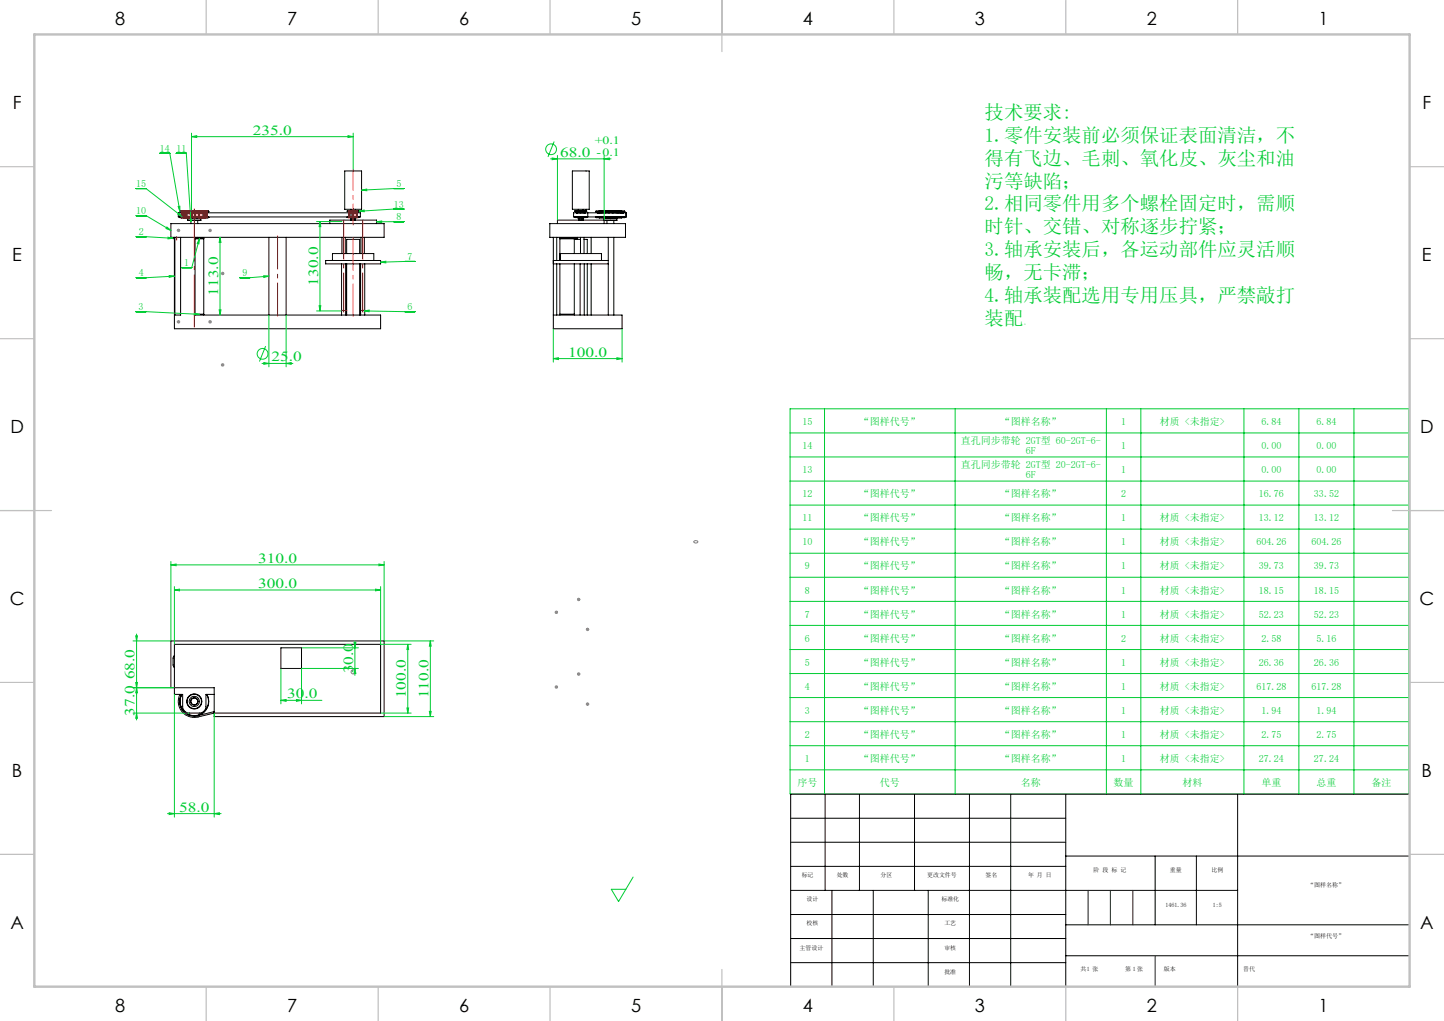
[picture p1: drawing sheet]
<svg xmlns="http://www.w3.org/2000/svg" width="420mm" height="297mm" viewBox="0 0 420 297" stroke-linecap="round" stroke-linejoin="round" font-family="sans-serif">
<g fill="none" stroke="#000" stroke-width=".29">
<path d="M100.3 49.7h4.9v11.2h-4.9zM166.5 49.7h4.9v11.2h-4.9zM49.7 65h62v4h-62zM50.7 69.2h-.4v.2h.4M50.7 69v26.6h60v-4h-54v-22.6M50.9 69v22.6M52.3 63.2h8.4M52.3 61.5h8.4M52.3 61.6h8.4M52.3 63.1h8.4M52.3 61.5v.1M52.3 63.1v.1"/>
<path d="M52.5 63.1h-.2M52.5 69v22.6h-1.8M52.7 61.7v.2M52.8 61.7v.2M52.9 61.7v.2M53 61.7v.2M53.1 61.7v.2M53.2 61.4h6.6M53.2 63.3h6.6M53.3 61.7v.2M53.5 61.7v.2M53.6 61.7v.2"/>
<path d="M53.8 61.7v.2M53.9 61.7v.2M54.1 61.7v.2M54.2 61.7v.2M54.4 61.7v.2M54.5 61.7v.2M54.6 63.4h.1M54.6 64.1h3.8M54.6 63.4h3.8M54.6 63.4v.7M54.8 61.7v.2M55.1 61.7v.2"/>
<path d="M55.2 61.7v.2M55.5 61.7v.2M55.5 64.1v.9M55.6 61.7v.2M55.9 61.7v.2M55.9 63.1h46.5M56 61.7l-.1 1.4M56.3 61.7v.2M56.7 61.7v.2M56.7 69.2h2.6v22.4M56.7 69.4h2.6M56.8 61.7v.2"/>
<path d="M57 61.7v.2M57.1 61.7v.2M57.5 61.7v.2M57.5 64.1v.9M57.5 69v.2M57.8 61.7v.2M57.9 61.7v.2M58.2 61.7v.2M58.4 64.1h.1M58.4 63.4v.7M58.5 63.4h-.1M58.6 61.7v.2"/>
<path d="M58.9 61.7v.2M59.2 61.7v.2M59.4 61.7v.2M59.5 61.7v.2M59.7 61.7v.2M59.9 61.7v.2M60 61.7v.2M60.2 61.7v.2M60.3 61.7v.2M60.6 63.1h.1M60.7 61.5v.1M60.7 63.1v.1"/>
<path d="M78.2 69v22.6M83.2 69v22.6M94.7 75.8h16v1h-16zM95.9 65v-1h13.6v1M96.7 75.8v-2h12v2M99.3 76.8v14.8M99.4 69v4.8M100.4 69v4.8M100.5 76.8v14.8M100.8 73.8v-4.2h3.8v4.2M100.8 76.8v14.8M101 61.3h.1"/>
<path d="M101 63.2h.1M101 61.5h3.4M101 61.4h.1M101 63.2h3.4M101 61.4v.1M101 61.5l.4 .1M101 63.3h3.4M101.1 61.3h3.3M101.1 61.4h3.3M101.4 61.6h2.6M101.4 61.6v.3M101.5 61.6v.3"/>
<path d="M101.6 61.6v.3M101.8 63.3l1.8 .1M101.8 63.3h1.8M101.8 61.3h.1M101.8 63.3h.1M101.8 61.6v.3M101.9 61.3h1.7M101.9 61.6v.3M102 60.9v.4M102.1 63.4h.1M102.1 64h.1M102.1 63.4h1.3"/>
<path d="M102.1 64h1.3M102.1 63.4v.6M102.2 61.6v.3M102.3 61.6v.3M102.4 61.9h2.4v1.2h-2.4M102.4 61.9h-50.5v1.2h4M102.4 61.9v1.2M102.6 61.6v.3M102.7 61.6v.3M103 61.6v.3M103.3 61.6v.3M103.4 64h-.1"/>
<path d="M103.4 63.4v.6M103.4 63.4h.1M103.4 60.9v.4M103.4 61.6v.3M103.6 61.3h.1M103.6 63.3v.1M103.6 63.3h.1M103.6 61.6v.3M103.7 61.6v.3M103.9 61.6v.3M104 61.6v.3M104.4 63.1h.1"/>
<path d="M104.4 63.3h.1M104.4 61.4h.1M104.4 63.1l-3.4 .1M104.4 61.4v.1M104.4 63.1v.1M104.4 61.5l-.4 .1M104.6 76.8v14.8M104.9 76.8v14.8M105 69v4.8M106 69v4.8M106.1 76.8v14.8M159.9 65h22v4h-22z"/>
<path d="M160.9 75.8h16M160.9 76.8h16M160.9 69v26.6h20v-4h-20M161.9 69v6.8M161.9 76.8v14.8M162.8 69.4h5.2M162.8 76.8v14.8M162.9 75.8v-2h12v2M167 76.8v14.8M167.3 61.3h.1M167.2 63.2h.1M167.2 61.5h3.4"/>
<path d="M167.2 63.1h3.4M167.2 61.4h3.4M167.2 63.2h2.4M167.2 63.1h.1M167.2 61.5l.4 .1M167.2 61.4v.1M167.2 63.1v.1M167.3 61.3l3.3 .1M167.3 63.3h2.3M167.6 61.6h2.6M167.6 61.6v.3M167.7 61.6v.3"/>
<path d="M167.8 61.6v.3M167.9 61.6v.3M168 69.2h-5.2v6.6M168 69v.6M168 63.3h.1M168 61.3h1.8M168 63.3h1.3M168 61.3h.1M168.1 61.3h-.1M168.1 61.3h1.7M168.1 63.4h1.2M168.1 61.6v.3"/>
<path d="M168.2 63.4h.1M168.2 60.9v.4M168.3 64h.1M168.3 63.4h1.3M168.3 64h1.3M168.3 63.4v.6M168.4 61.6v.3M168.5 61.6v.3M168.7 76.8v14.8M168.8 61.6v.3M168.8 69.6h-1.8v4.2M168.8 69v4.8"/>
<path d="M168.9 61.6v.3M169.2 61.6v.3M169.3 63.4h.5M169.3 63.3h.5M169.3 61.6v.3M169.5 61.6v.3M169.6 64h-.1M169.6 63.2h1M169.6 63.4v.6M169.6 63.4h.1M169.6 60.9v.4M169.6 61.6v.3"/>
<path d="M169.8 61.3h.1M169.8 63.3v.1M169.8 63.3h.1M169.9 69.6h.9v4.2M169.9 61.6v.3M169.9 69v4.8M169.9 76.8v14.8M170.1 61.6v.3M170.2 61.6v.3M170.6 63.1h.1M170.6 63.2l-1 .1M170.6 61.5l-.4 .1"/>
<path d="M170.6 61.4v.1M170.6 63.1v.1M170.8 76.8v14.8M171 61.9h-4.2v1.2h4.2M171 63.1h11M171 61.9h11M171 61.9v1.2M171.9 69v4.8M171.9 76.8v14.8M173.3 61.5h8.4M173.3 63.2h8.4M173.3 61.6h8.4"/>
<path d="M173.3 63.1h8.4M173.3 61.5v.1M173.3 63.1v.1M173.5 63.1h-.2M173.7 61.7v.2M173.8 61.7v.2M174 61.7v.2M174.1 61.7v.2M174.2 61.4h6.6M174.2 63.3l3.3 .1M174.3 61.7v.2M174.5 61.7v.2"/>
<path d="M174.6 61.7v.2M174.8 61.7v.2M174.9 61.7v.2M175.1 61.7v.2M175.2 61.7v.2M175.4 61.7v.2M175.5 61.7v.2M175.6 63.4h.1M175.6 63.4h1.9M175.6 63.4v.6M175.7 64.1h1.8M175.7 64h-13.6v1"/>
<path d="M175.7 64v1M175.8 61.7v.2M176.1 61.7v.2M176.2 61.7v.2M176.5 61.7v.2M176.5 64.1v.9M176.6 61.7v.2M176.9 61.7v.2M176.9 69v22.6M177 61.7v.2M177.3 61.7v.2M177.4 61.7v.2"/>
<path d="M177.5 64.1h1.9M177.5 63.4h1.9M177.7 61.7v.2M177.8 61.7v.2M178.1 61.7v.2M178.2 61.7v.2M178.5 61.7v.2M178.5 64.1v.9M178.5 69v22.6M178.6 61.7v.2M178.9 61.7v.2M179.2 61.7v.2"/>
<path d="M179.3 61.7v.2M179.4 63.4v.7M179.4 64.1h.1M179.5 63.4h-.1M179.6 61.7v.2M179.9 61.7v.2M180 61.7v.2M180.2 61.7v.2M180.3 61.7v.2M180.4 61.7v.2M180.5 61.7v.2M180.7 61.7v.2"/>
<path d="M180.8 61.7v.2M180.8 63.3l-3.3 .1M180.9 61.7v.2M181.1 61.7v.2M181.2 61.7v.2M181.3 61.7v.2M181.6 63.1h.1M181.7 61.5v.1M181.7 63.1v.1M182 61.9v1.2M56.7 91.4h2.6M162.8 91.4h4.2"/>
<path d="M49.7 186.4h62v22.1h-49.4v-8.4h-12.6zM50.7 190.7l-.4 .7v2l.4 .8M81.7 188.5h6v5.9h-6zM52.4 202a4.6 4.6 0 0 0 .5 5 4.6 4.6 0 0 0 4.7 1.6l4.7-1.2h48.4v-20h-60v14.6h2.4v3.5a1.97 1.97 0 0 0 2 1.9h2.8a1.97 1.97 0 0 0 2-1.9v-3.5h2.4M52.8 202a4.3 4.3 0 0 0 .3 4.6 4.3 4.3 0 0 0 4.4 1.6l4.8-1.2M52.8 202a4.2 4.2 0 0 0 3.7 6.2 4.2 4.2 0 0 0 3.7-6.2M52.9 202a4.1 4.1 0 0 0 3.6 6.2 4.1 4.1 0 0 0 3.6-6.2M230 238h80M240 231v28M250 231v28M266 231v28M282 231v56"/>
<path d="M294 231v56M310 231v56M360 231v56M410 231h-180v56M230 245h80M230 252h80M230 259h130M242 259v28M254 259v28M270 259v28M310 249h100M336 249v20"/>
<path d="M348 249v20M230 266h80M230 273h80M310 269h100M310 278h100M230 280h80"/>
<circle cx="56.5" cy="204.1" r="1.49"/>
<circle cx="56.5" cy="204" r="2.19"/>
<circle cx="56.5" cy="204" r="1.06"/>
<circle cx="56.5" cy="204.1" r="2.08"/>
<circle cx="56.5" cy="204" r=".99"/>
</g>
<g fill="none" stroke="#0c3" stroke-width=".29">
<path d="M55.7 39.8l1.5-.3v.5zM55.7 38.7v22.5M55.7 39.8h47M101.2 39.5l1.5 .3-1.5 .2zM102.7 38.7v10.5M39.5 54.9h3l10.6 8.2M46.5 44.6h2.9l2.9 16.9M51.3 44.6h2.9l1.3 20M105.2 55.3l1.4-.3 .1 .5zM117.5 54.9l-12.3 .4M160.1 46.2h17.6M160.6 46l1.5 .2-1.5 .3z"/>
<path d="M161.2 41.2l-1.8 4.4M162.1 45.2v18.8M175.7 46.2l1.5-.2v.5zM175.7 45.2v18.8M39.6 68.9l10.7 .4M39.6 62.8h2.9l7.2 4.2M48.5 66l1.2 1-1.4-.5zM48.9 69l1.4 .3-1.4 .2zM51.8 60.1l.5-.1v1.5zM52.1 62l1 1.1-1.3-.7zM55.2 63.1l.5-.1-.2 1.6zM58 69.4l-.1 1.5-.5-.1z"/>
<path d="M58 69.4l-2.2 8.5h-2.9M64 69l.3 1.5h-.6zM64 69v22.6M92.1 64.4h7.3M93.1 64.4l.2 1.5h-.5zM93.1 64.4v26M104.4 61.5l1.5-.4v.5zM109.5 64.5l1.5-.2v.5zM110.7 76.3l1.5-.3v.5zM117.5 60.8l-13.1 .7M117.5 64.5h-8M120.7 76.1l-10 .2"/>
<path d="M39.5 90.7l18.5 .7M49.2 80.1l1.5 .2-1.5 .4zM50.7 80.3l-11.1 .5M56.5 91.1l1.5 .3-1.5 .2zM63.7 90.1h.6l-.3 1.5zM76.7 80.2l1.5 .1-1.5 .4zM78.2 91.6v15.1M78.2 80.3l-5.5 .5h-2.9M83.2 91.6v15.1M92.1 90.4h7.3M92.8 88.9h.5l-.2 1.5zM105.9 90.4l1.5-.2v.5z"/>
<path d="M105.9 90.4l14.8 .3M160.9 95.6v9.7M180.9 95.6v9.7M76.2 105.7h9M76.7 105.5l1.5 .2-1.5 .3zM77.3 100.7l-1.8 4.5M83.2 105.7l1.5-.2v.5zM160.9 104.3l1.5-.2v.5zM160.9 104.3h20M179.4 104.1l1.5 .2-1.5 .3zM229.8 118.9h180v112h-180zM239.8 118.9v112"/>
<path d="M277.8 118.9v112M321.8 118.9v112M331.8 118.9v112M361.8 118.9v112M377.8 118.9v112M393.8 118.9v112M229.8 125.9h180M229.8 132.9h180M229.8 139.9h180M229.8 146.9h180M229.8 153.9h180M49.7 164.3l1.5-.2v.5z"/>
<path d="M49.7 163.3v23.1h-11M49.7 164.3h62M50.7 171.6l1.5-.2v.5zM50.7 170.6v16.8M50.7 171.6h60M109.2 171.4l1.5 .2-1.5 .3zM110.2 164.1l1.5 .2-1.5 .3zM110.7 170.6v16.8h8.9M111.7 163.3v23.1h14.5M229.8 160.9h180M229.8 167.9h180M229.8 174.9h180"/>
<path d="M39.5 198.5h.5l-.3 1.6zM39.5 185h.5l-.3 1.4zM39.7 184.4v25M81.7 194.4v10.3M87.7 188.5h16.5M103 186.9h.5l-.3 1.6zM103.2 194.4l.3 1.5h-.5zM103.2 186.4v10.1M104.2 194.4h-16.5v10.3M118.6 187.4l.3 1.5h-.5zM118.6 187.4v20M125.2 186.4l.2 1.6h-.5z"/>
<path d="M125.2 186.4v22.1M229.8 181.9h180M229.8 188.9h180M229.8 195.9h180M38.7 207.4h16.4M38.7 200.1h12M39.7 207.4l.3 1.5h-.5zM39.7 200.1l.3 1.4h-.5zM50.7 202v35.7M62.3 207.4v30.3M81.7 203.7l1.5-.2v.5zM81.7 203.7h11.9"/>
<path d="M86.2 203.5l1.5 .2-1.5 .3zM110.7 207.4h8.9M111.7 208.5h14.5M118.4 205.9h.5l-.3 1.5zM124.9 206.9h.5l-.2 1.6zM229.8 202.9h180M229.8 209.9h180M229.8 216.9h180M48.7 236.7h15.6M49.2 236.4l1.5 .3-1.5 .3zM62.3 236.7l1.5-.3v.6zM229.8 223.9h180"/>
<path d="M184.1 255.1l-4.2 7.2-2.1-3.6h4.2"/>
<circle cx="160.3" cy="43.4" r="1.55"/>
<circle cx="76.4" cy="102.9" r="1.55"/>
</g>
<g fill="none" stroke="#808080" stroke-width=".29">
<path d="M51.4 67h1M51.6 66.7l.7 .7M51.9 66.5v1M52.3 66.7l-.7 .7M60.6 67h1M60.7 66.7l.8 .7M61.1 66.5v1M61.5 66.7l-.8 .7M64.2 79.5h1.1M64.4 79.2l.7 .7M64.8 79.1v.9M65.1 79.2l-.7 .7"/>
<path d="M51.4 93.6h1M51.6 93.3l.7 .7M51.9 93.1v1M52.3 93.3l-.7 .7M60.6 93.6h1M60.7 93.3l.8 .7M61.1 93.1v1M61.5 93.3l-.8 .7M64.2 106.1h1.1M64.4 105.8l.7 .7M64.8 105.7v.9M65.1 105.8l-.7 .7"/>
<path d="M201.8 157.5a.56 .56 0 0 1 .7-.3 .56 .56 0 0 1 .4 .6 .6 .6 0 0 1-.7 .2 .6 .6 0 0 1-.4-.5zM161.3 178.1h1M161.5 177.8l.7 .7M161.8 177.6v1M162.2 177.8l-.7 .7M167.8 174.4h1M168 174l.7 .7M168.3 173.9v1M168.7 174l-.7 .7M161.3 199.8h1M161.5 199.5l.7 .7M161.8 199.4v.9"/>
<path d="M162.2 199.5l-.7 .7M167.8 196.1h1M168 195.7l.7 .7M168.3 195.6v1M168.7 195.7l-.7 .7M170.4 183.1h1M170.5 182.7l.7 .7M170.9 182.6v1M171.2 182.7l-.7 .7M170.4 204.8h1M170.5 204.5l.7 .7M170.9 204.3v1"/>
<path d="M171.2 204.5l-.7 .7"/>
<circle cx="102.7" cy="195.4" r=".6"/>
</g>
<g fill="none" stroke="#f00" stroke-width=".29" stroke-dasharray="30.5 1.3 1.3 1.3" stroke-linecap="butt">
<path d="M51.4 68.7v1.2M52.7 63.5v-2.4M52.8 63.5v-2.4M52.9 63.5v-2.4M53 63.5v-2.4M53.2 63.5v-2.4M53.4 63.5v-2.4M53.7 63.5v-2.4M54 63.5v-2.4M54.3 63.5v-2.4M54.6 63.5v-2.4M55 63.5v-2.4"/>
<path d="M55.3 63.5v-2.4M55.7 63.5v-2.4M56.1 63.5v-2.4M56.9 63.5v-2.4M57.3 63.5v-2.4M57.7 63.5v-2.4M58.1 63.5v-2.4M58.4 63.5v-2.4M58.8 63.5v-2.4M59.1 63.5v-2.4M59.4 63.5v-2.4M59.6 63.5v-2.4"/>
<path d="M59.8 63.5v-2.4M60 63.5v-2.4M60.2 63.5v-2.4M60.3 63.5v-2.4M101.5 63.5v-2.4M101.6 63.5v-2.4M101.8 63.5v-2.4M102.1 63.5v-2.4M102.4 63.5v-2.4M102.8 63.5v-2.4M103.2 63.5v-2.4M103.6 63.5v-2.4"/>
<path d="M103.8 63.5v-2.4M104 63.5v-2.4M99.2 90.3h1.8M106 90.3h-1.1"/>
</g>
<path d="M102.7 69.1v23" fill="none" stroke="#f00" stroke-width=".29" stroke-dasharray="30.5 1.3 1.3 1.3" stroke-dashoffset="20.9" stroke-linecap="butt"/>
<path d="M102.7 65.5v-16.3" fill="none" stroke="#f00" stroke-width=".29" stroke-dasharray="30.5 1.3 1.3 1.3" stroke-dashoffset="24.2" stroke-linecap="butt"/>
<path d="M100 63.9v27M105.5 63.9v27" fill="none" stroke="#f00" stroke-width=".29" stroke-dasharray="30.5 1.3 1.3 1.3" stroke-dashoffset="18.9" stroke-linecap="butt"/>
<path d="M80.7 68.5v23.6" fill="none" stroke="#f00" stroke-width=".29" stroke-dasharray="30.5 1.3 1.3 1.3" stroke-dashoffset="20.6" stroke-linecap="butt"/>
<path d="M56.5 95.2v-34.5" fill="none" stroke="#f00" stroke-width=".29" stroke-dasharray="30.5 1.3 1.3 1.3" stroke-dashoffset="15.1" stroke-linecap="butt"/>
<path d="M316.5 259v10M323 259v10M329.5 259v10M336 278v9" fill="none" stroke="#191924" stroke-width=".29"/>
<g fill="none" stroke="#c0c0c0" stroke-width=".35">
<path d="M60 0v10M110 0v10M160 0v10M210 0v15M260 0v10M310 0v10M360 0v10M0 48.5h10M410 48.5h10M0 98.5h10M410 98.5h10M0 148.5h15"/>
<path d="M405 148.5h15M0 198.5h10M410 198.5h10M0 248.5h10M410 248.5h10M60 287v10M110 287v10M160 287v10M210 282v15M260 287v10M310 287v10M360 287v10"/>
</g>
<path d="M10 10h400v277h-400z" fill="none" stroke="#c0c0c0" stroke-width=".7"/>
<g fill="#0c3">
<path d="M101.2 39.5l1.5 .3-1.5 .2zM55.7 39.8l1.5-.3v.5zM110.2 164.1l1.5 .2-1.5 .3zM49.7 164.3l1.5-.2v.5z"/>
<path d="M76.7 105.5l1.5 .2-1.5 .3zM83.2 105.7l1.5-.2v.5zM50.7 171.6l1.5-.2v.5zM109.2 171.4l1.5 .2-1.5 .3zM49.2 236.4l1.5 .3-1.5 .3zM62.3 236.7l1.5-.3v.6zM81.7 203.7l1.5-.2v.5zM86.2 203.5l1.5 .2-1.5 .3z"/>
<path d="M39.7 207.4l.3 1.5h-.5zM39.5 198.5h.5l-.3 1.6zM103.2 194.4l.3 1.5h-.5zM103 186.9h.5l-.3 1.6zM124.9 206.9h.5l-.2 1.6zM125.2 186.4l.2 1.6h-.5z"/>
<path d="M118.6 187.4l.3 1.5h-.5zM118.4 205.9h.5l-.3 1.5z"/>
<path d="M64 69l.3 1.5h-.6zM63.7 90.1h.6l-.3 1.5zM93.1 64.4l.2 1.5h-.5zM92.8 88.9h.5l-.2 1.5zM39.5 185h.5l-.3 1.4zM39.7 200.1l.3 1.4h-.5z"/>
<path d="M51.8 60.1l.5-.1v1.5zM55.2 63.1l.5-.1-.2 1.6zM105.2 55.3l1.4-.3 .1 .5zM104.4 61.5l1.5-.4v.5zM109.5 64.5l1.5-.2v.5zM110.7 76.3l1.5-.3v.5zM105.9 90.4l1.5-.2v.5zM76.7 80.2l1.5 .1-1.5 .4zM56.5 91.1l1.5 .3-1.5 .2zM49.2 80.1l1.5 .2-1.5 .4zM58 69.4l-.1 1.5-.5-.1zM48.9 69l1.4 .3-1.4 .2zM48.5 66l1.2 1-1.4-.5zM52.1 62l1 1.1-1.3-.7z"/>
<path d="M160.9 104.3l1.5-.2v.5zM179.4 104.1l1.5 .2-1.5 .3z"/>
<path d="M160.6 46l1.5 .2-1.5 .3zM175.7 46.2l1.5-.2v.5z"/>
</g>
<g font-size="5.6" fill="#0c3">
<text x="286.4" y="34.6">技术要求:</text>
<text x="286.4" y="41.3">1.零件安装前必须保证表面清洁，不</text>
<text x="286.4" y="47.9">得有飞边、毛刺、氧化皮、灰尘和油</text>
<text x="286.4" y="54.5">污等缺陷；</text>
<text x="286.4" y="61.2">2.相同零件用多个螺栓固定时，需顺</text>
<text x="286.4" y="67.8">时针、交错、对称逐步拧紧；</text>
<text x="286.4" y="74.5">3.轴承安装后，各运动部件应灵活顺</text>
<text x="286.4" y="81.1">畅，无卡滞；</text>
<text x="286.4" y="87.8">4.轴承装配选用专用压具，严禁敲打</text>
<text x="286.4" y="94.4">装配</text>
</g>
<g font-size="5.3">
<text x="33.5" y="7.4">8</text>
<text x="83.5" y="7.4">7</text>
<text x="133.5" y="7.4">6</text>
<text x="183.5" y="7.4">5</text>
<text x="233.5" y="7.4">4</text>
<text x="283.5" y="7.4">3</text>
<text x="333.5" y="7.4">2</text>
<text x="383.5" y="7.4">1</text>
<text x="3.7" y="31.6">F</text>
<text x="413.7" y="31.6">F</text>
<text x="3.6" y="75.9">E</text>
<text x="413.6" y="75.9">E</text>
<text x="3" y="125.9">D</text>
<text x="413" y="125.9">D</text>
<text x="2.9" y="175.9">C</text>
<text x="412.9" y="175.9">C</text>
<text x="3.5" y="225.9">B</text>
<text x="413.5" y="225.9">B</text>
<text x="3" y="270.1">A</text>
<text x="413" y="270.1">A</text>
<text x="33.5" y="294.4">8</text>
<text x="83.5" y="294.4">7</text>
<text x="133.5" y="294.4">6</text>
<text x="183.5" y="294.4">5</text>
<text x="233.5" y="294.4">4</text>
<text x="283.5" y="294.4">3</text>
<text x="333.5" y="294.4">2</text>
<text x="383.5" y="294.4">1</text>
</g>
<g font-size="4.1" fill="#0c3">
<text x="73.6" y="39.1">235.0</text>
<text x="162.9" y="45.6">68.0</text>
<text x="92.5" y="83.1" transform="rotate(-90 92.5 83.1)">130.0</text>
<text x="63.5" y="86" transform="rotate(-90 63.5 86)">113.0</text>
<text x="79" y="105.1">25.0</text>
<text x="165.3" y="103.7">100.0</text>
<text x="75.1" y="163.7">310.0</text>
<text x="75.1" y="171">300.0</text>
<text x="39.2" y="197.6" transform="rotate(-90 39.2 197.6)">68.0</text>
<text x="102.7" y="195.8" transform="rotate(-90 102.7 195.8)">30.0</text>
<text x="83.5" y="203.2">30.0</text>
<text x="118" y="203.1" transform="rotate(-90 118 203.1)">100.0</text>
<text x="124.6" y="203.1" transform="rotate(-90 124.6 203.1)">110.0</text>
<text x="39.2" y="208.1" transform="rotate(-90 39.2 208.1)">37.0</text>
<text x="52.1" y="236.1">58.0</text>
</g>
<g font-size="3.3" fill="#0c3">
<text x="173" y="41.8">+0.1</text>
<text x="173.5" y="45.5">-0.1</text>
</g>
<g font-size="2.9" fill="#0c3">
<text x="46.5" y="44.2">14</text>
<text x="51.3" y="44.2">11</text>
<text x="39.6" y="54.5">15</text>
<text x="115.3" y="54.5">5</text>
<text x="39.6" y="62.4">10</text>
<text x="114.6" y="60.4">13</text>
<text x="115.3" y="64.1">8</text>
<text x="40.4" y="68.5">2</text>
<text x="53.6" y="77.5">1</text>
<text x="118.6" y="75.7">7</text>
<text x="40.4" y="80.4">4</text>
<text x="70.5" y="80.4">9</text>
<text x="40.3" y="90.3">3</text>
<text x="118.6" y="90.3">6</text>
<text x="233.4" y="123.6">15</text>
<text x="250.1" y="123.6">“图样代号”</text>
<text x="291.1" y="123.6">“图样名称”</text>
<text x="326.1" y="123.6">1</text>
<text x="337.4" y="123.6">材质 &lt;未指定&gt;</text>
<text x="366.9" y="123.6">6.84</text>
<text x="382.9" y="123.6">6.84</text>
<text x="233.4" y="130.6">14</text>
<text x="279.5" y="129.2">直孔同步带轮 2GT型 60-2GT-6-</text>
<text x="326.1" y="130.6">1</text>
<text x="366.9" y="130.6">0.00</text>
<text x="382.9" y="130.6">0.00</text>
<text x="233.4" y="137.6">13</text>
<text x="279.5" y="136.2">直孔同步带轮 2GT型 20-2GT-6-</text>
<text x="298.4" y="132.1">6F</text>
<text x="326.1" y="137.6">1</text>
<text x="366.9" y="137.6">0.00</text>
<text x="382.9" y="137.6">0.00</text>
<text x="298.4" y="139.1">6F</text>
<text x="233.4" y="144.6">12</text>
<text x="250.1" y="144.6">“图样代号”</text>
<text x="291.1" y="144.6">“图样名称”</text>
<text x="326.1" y="144.6">2</text>
<text x="366.2" y="144.6">16.76</text>
<text x="382.2" y="144.6">33.52</text>
<text x="233.4" y="151.6">11</text>
<text x="250.1" y="151.6">“图样代号”</text>
<text x="291.1" y="151.6">“图样名称”</text>
<text x="326.1" y="151.6">1</text>
<text x="337.4" y="151.6">材质 &lt;未指定&gt;</text>
<text x="366.2" y="151.6">13.12</text>
<text x="382.2" y="151.6">13.12</text>
<text x="233.4" y="158.6">10</text>
<text x="250.1" y="158.6">“图样代号”</text>
<text x="291.1" y="158.6">“图样名称”</text>
<text x="326.1" y="158.6">1</text>
<text x="337.4" y="158.6">材质 &lt;未指定&gt;</text>
<text x="365.5" y="158.6">604.26</text>
<text x="381.5" y="158.6">604.26</text>
<text x="234.1" y="165.6">9</text>
<text x="250.1" y="165.6">“图样代号”</text>
<text x="291.1" y="165.6">“图样名称”</text>
<text x="326.1" y="165.6">1</text>
<text x="337.4" y="165.6">材质 &lt;未指定&gt;</text>
<text x="366.2" y="165.6">39.73</text>
<text x="382.2" y="165.6">39.73</text>
<text x="234.1" y="172.6">8</text>
<text x="250.1" y="172.6">“图样代号”</text>
<text x="291.1" y="172.6">“图样名称”</text>
<text x="326.1" y="172.6">1</text>
<text x="337.4" y="172.6">材质 &lt;未指定&gt;</text>
<text x="366.2" y="172.6">18.15</text>
<text x="382.2" y="172.6">18.15</text>
<text x="234.1" y="179.6">7</text>
<text x="250.1" y="179.6">“图样代号”</text>
<text x="291.1" y="179.6">“图样名称”</text>
<text x="326.1" y="179.6">1</text>
<text x="337.4" y="179.6">材质 &lt;未指定&gt;</text>
<text x="366.2" y="179.6">52.23</text>
<text x="382.2" y="179.6">52.23</text>
<text x="234.1" y="186.6">6</text>
<text x="250.1" y="186.6">“图样代号”</text>
<text x="291.1" y="186.6">“图样名称”</text>
<text x="326.1" y="186.6">2</text>
<text x="337.4" y="186.6">材质 &lt;未指定&gt;</text>
<text x="366.9" y="186.6">2.58</text>
<text x="382.9" y="186.6">5.16</text>
<text x="234.1" y="193.6">5</text>
<text x="250.1" y="193.6">“图样代号”</text>
<text x="291.1" y="193.6">“图样名称”</text>
<text x="326.1" y="193.6">1</text>
<text x="337.4" y="193.6">材质 &lt;未指定&gt;</text>
<text x="366.2" y="193.6">26.36</text>
<text x="382.2" y="193.6">26.36</text>
<text x="234.1" y="200.6">4</text>
<text x="250.1" y="200.6">“图样代号”</text>
<text x="291.1" y="200.6">“图样名称”</text>
<text x="326.1" y="200.6">1</text>
<text x="337.4" y="200.6">材质 &lt;未指定&gt;</text>
<text x="365.5" y="200.6">617.28</text>
<text x="381.5" y="200.6">617.28</text>
<text x="234.1" y="207.6">3</text>
<text x="250.1" y="207.6">“图样代号”</text>
<text x="291.1" y="207.6">“图样名称”</text>
<text x="326.1" y="207.6">1</text>
<text x="337.4" y="207.6">材质 &lt;未指定&gt;</text>
<text x="366.9" y="207.6">1.94</text>
<text x="382.9" y="207.6">1.94</text>
<text x="234.1" y="214.6">2</text>
<text x="250.1" y="214.6">“图样代号”</text>
<text x="291.1" y="214.6">“图样名称”</text>
<text x="326.1" y="214.6">1</text>
<text x="337.4" y="214.6">材质 &lt;未指定&gt;</text>
<text x="366.9" y="214.6">2.75</text>
<text x="382.9" y="214.6">2.75</text>
<text x="234.1" y="221.6">1</text>
<text x="250.1" y="221.6">“图样代号”</text>
<text x="291.1" y="221.6">“图样名称”</text>
<text x="326.1" y="221.6">1</text>
<text x="337.4" y="221.6">材质 &lt;未指定&gt;</text>
<text x="366.2" y="221.6">27.24</text>
<text x="382.2" y="221.6">27.24</text>
<text x="231.9" y="228.6">序号</text>
<text x="255.9" y="228.6">代号</text>
<text x="296.9" y="228.6">名称</text>
<text x="323.9" y="228.6">数量</text>
<text x="343.9" y="228.6">材料</text>
<text x="366.9" y="228.6">单重</text>
<text x="382.9" y="228.6">总重</text>
<text x="398.9" y="228.6">备注</text>
</g>
<text font-size="1.7" fill="#0c3" x="297.7" y="94.4">。</text>
<g font-size="1.7">
<text x="233.2" y="255">标记</text>
<text x="243.4" y="255">处数</text>
<text x="256.1" y="255">分区</text>
<text x="269.7" y="255">更改文件号</text>
<text x="286.6" y="255">签名</text>
<text x="299" y="255">年 月 日</text>
<text x="318.1" y="253.8">阶 段 标 记</text>
<text x="340.3" y="253.8">重量</text>
<text x="352.4" y="253.8">比例</text>
<text x="380.5" y="258">“图样名称”</text>
<text x="234.6" y="262">设计</text>
<text x="273.8" y="262">标准化</text>
<text x="339" y="263.9">1461.36</text>
<text x="352.8" y="263.9">1:5</text>
<text x="234.6" y="269.2">校核</text>
<text x="274.7" y="269.2">工艺</text>
<text x="380.5" y="272.7">“图样代号”</text>
<text x="232.5" y="276.4">主管设计</text>
<text x="274.7" y="276.4">审核</text>
<text x="274.7" y="283.3">批准</text>
<text x="314.3" y="282.6">共1 张</text>
<text x="327.3" y="282.6">第 1 张</text>
<text x="338.5" y="282.6">版本</text>
</g>
<text font-size="1.7" fill="#191924" x="361.6" y="282.6">替代</text>
</svg>
